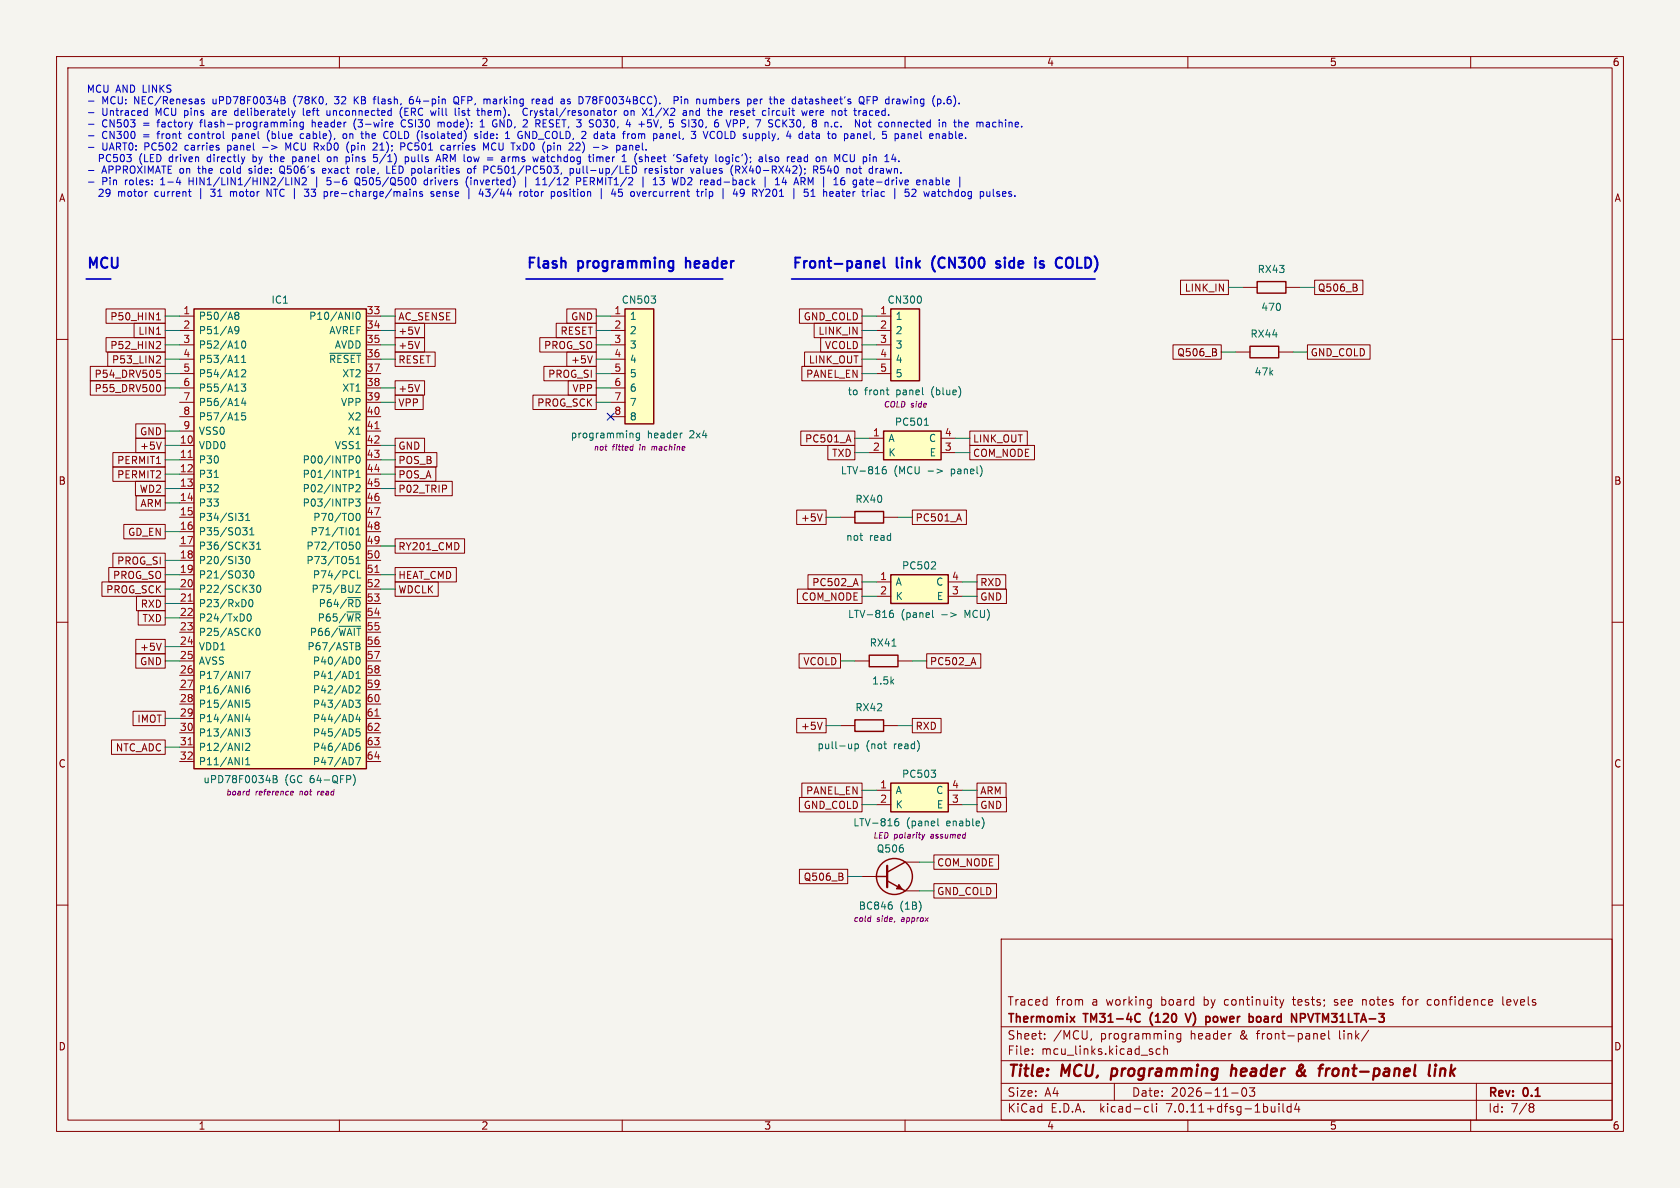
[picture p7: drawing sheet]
<svg xmlns="http://www.w3.org/2000/svg" width="297mm" height="210mm" viewBox="0 0 297 210" stroke-linecap="round" stroke-linejoin="round" font-family="sans-serif">
<path d="M0 0h297v210h-297z" fill="#f5f4ef" stroke="#f5f4ef" stroke-width=".18"/>
<g fill="none" stroke="#840000" stroke-width=".18">
<path d="M10 10h277v190h-277zM12 12h273v186h-273zM60 10v2M110 10v2M160 10v2M210 10v2M260 10v2M10 60h2M18.7 54.6h10.5v2.6h-10.5zM18.7 59.7h10.5v2.5h-10.5zM23.7 57.1h5.5v2.6h-5.5zM27.7 56.6h.7"/>
<path d="M27.7 59.1h.7M27.8 55.6l.2-.3v1.3M31.7 55.9h2.6M31.7 58.4h2.6M64.8 55.9h2.5M64.8 58.4h2.5M69.8 54.6h10.8v2.6h-10.8zM69.8 59.7h5.3v2.5h-5.3zM69.8 57.1h5.3v2.6h-5.3zM74.2 57.8l-.4 1.3M95.4 59.7h10v2.5h-10zM98.3 57.1h7.1v2.6h-7.1z"/>
<path d="M100.2 54.6h5.2v2.6h-5.2zM107.9 55.9h2.6M107.9 58.4h2.6M141.3 54.6h11.1v2.6h-11.1zM143.9 57.1h8.5v2.6h-8.5zM145.1 59.7h7.3v2.5h-7.3zM154.9 55.9h2.6M154.9 58.4h2.6M208.7 49.5h8.5v2.6h-8.5zM219.7 50.8h2.5M227.3 50.8h2.6M232.4 49.5h8.5v2.6h-8.5z"/>
<path d="M239.9 50.9v.4M285 60h2M16 64.8h13.2v2.5h-13.2zM16 67.3h13.2v2.6h-13.2zM19 62.2h10.2v2.6h-10.2zM24 77.5h5.2v2.5h-5.2zM24 74.9h5.2v2.6h-5.2zM27.7 65.4h.6M27.8 62.9l.5 .1 .1 .3-.8 .9h.8M27.8 60.4h.5l.1 .3-.8 .9h.8M27.8 65.9h.3l.3 .3-.1 .4-.5 .1M28 68a.68 .68 0 0 1 .4 .6 .68 .68 0 0 1-.4 .7"/>
<path d="M28.5 78.1l-.4 1.3M31.7 61h2.6M31.7 63.5h2.6M31.7 66h2.6M31.7 68.6h2.6M31.7 71.1h2.6M31.7 73.7h2.6M31.7 78.7h2.6M31.7 76.2h2.6M64.8 61h2.5M64.8 63.5h2.5M64.8 66h2.5"/>
<path d="M64.8 68.6h2.5M64.8 71.1h2.5M64.8 73.7h2.5M64.8 78.7h2.5M64.8 76.2h2.5M69.8 77.5h5.3v2.5h-5.3zM69.8 69.8h5v2.6h-5zM69.8 67.3h5.3v2.6h-5.3zM69.8 62.2h7.1v2.6h-7.1zM74.2 68l-.4 1.3M74.2 60.4l-.4 1.2M94.2 69.8h11.2v2.6h-11.2z"/>
<path d="M96.2 64.8h9.2v2.5h-9.2zM100.2 62.2h5.2v2.6h-5.2zM100.4 67.3h5v2.6h-5zM104.7 62.9l-.4 1.3M107.9 61h2.6M107.9 63.5h2.6M107.9 66h2.6M107.9 68.6h2.6M107.9 71.1h2.6M107.9 73.7h2.6M141.6 76.2h9.5v2.5h-9.5zM141.8 64.8h10.6v2.5h-10.6z"/>
<path d="M142.2 62.2h10.2v2.6h-10.2zM146.3 78.7h4.8v2.6h-4.8zM150 76.9l.4 1.2M153.7 77.5h2.5M154.9 61h2.6M154.9 63.5h2.6M154.9 66h2.6M166.4 77.5h2.5M171.4 76.2h10.2v2.5h-10.2zM171.4 78.7h11.5v2.6h-11.5zM207.4 61h8.5v2.5h-8.5zM215 62.4v.4"/>
<path d="M218.4 62.2h2.6M226.1 62.2h2.5M231.1 61h11.1v2.5h-11.1zM20 97.8h9.2v2.5h-9.2zM20 82.5h9.2v2.6h-9.2zM20 80h9.2v2.6h-9.2zM21.9 92.7h7.3v2.6h-7.3zM23.9 85.1h5.3v2.5h-5.3zM24.1 87.6h5.1v2.6h-5.1zM31.7 91.4h2.6M31.7 81.3h2.6M31.7 83.8h2.6"/>
<path d="M31.7 86.4h2.6M31.7 88.9h2.6M31.7 94h2.6M31.7 96.5h2.6M31.7 99.1h2.6M64.8 91.4h2.5M64.8 81.3h2.5M64.8 83.8h2.5M64.8 86.4h2.5M64.8 88.9h2.5M64.8 94h2.5M64.8 96.5h2.5"/>
<path d="M64.8 99.1h2.5M69.8 82.5h7.3v2.6h-7.3zM69.8 80h7.4v2.6h-7.4zM69.8 95.2h12.3v2.6h-12.3zM69.8 85.1h10.2v2.5h-10.2zM140.8 90.2h5.2v2.5h-5.2zM145.4 90.8l-.5 1.3M148.6 91.4h2.5M153.7 80h2.5M156.2 91.4h2.5M161.3 90.2h9.5v2.5h-9.5zM166.4 80h2.5"/>
<path d="M169.5 90.8l.5 1.3M10 110h2M18 102.9h11.2v2.5h-11.2zM19.2 100.3h10v2.6h-10zM24 115.6h5.2v2.5h-5.2zM24 113h5.2v2.6h-5.2zM24.1 105.4h5.1v2.6h-5.1zM24.4 107.9h4.8v2.6h-4.8zM28.5 113.7l-.4 1.3M31.7 116.8h2.6M31.7 101.6h2.6M31.7 104.1h2.6"/>
<path d="M31.7 106.7h2.6M31.7 109.2h2.6M31.7 111.8h2.6M31.7 114.3h2.6M31.7 119.4h2.6M64.8 116.8h2.5M64.8 101.6h2.5M64.8 104.1h2.5M64.8 106.7h2.5M64.8 109.2h2.5M64.8 111.8h2.5M64.8 114.3h2.5"/>
<path d="M64.8 119.4h2.5M69.8 102.9h7.7v2.5h-7.7zM69.8 100.3h10.9v2.6h-10.9zM141 104.1h11.4v2.6h-11.4zM141.3 115.6h7.3v2.5h-7.3zM142.8 101.6h9.6v2.5h-9.6zM151.1 116.8h2.6M151.3 102.3l.4 1.2M154.9 102.9h2.6M154.9 105.4h2.6M158.7 116.8h2.6M163.8 115.6h9.6v2.5h-9.6z"/>
<path d="M167.6 102.9h2.6M167.6 105.4h2.6M172.1 116.2l.4 1.3M172.7 101.6h5.1v2.5h-5.1zM172.7 104.1h5.2v2.6h-5.2zM285 110h2M19.7 130.8h9.5v2.6h-9.5zM23.5 125.7h5.7v2.6h-5.7zM31.7 121.9h2.6M31.7 124.5h2.6M31.7 127h2.6M31.7 129.5h2.6"/>
<path d="M31.7 132.1h2.6M31.7 134.6h2.6M64.8 121.9h2.5M64.8 124.5h2.5M64.8 127h2.5M64.8 129.5h2.5M64.8 132.1h2.5M64.8 134.6h2.5M140.8 127h5.2v2.5h-5.2zM141.8 138.4h10.6v2.6h-10.6zM145.4 127.7l-.5 1.2M148.6 128.3h2.5"/>
<path d="M154.9 139.7h2.6M156.2 128.3h2.5M161.3 127h5.1v2.5h-5.1zM167.6 139.7h2.6M172.7 138.4h5.2v2.6h-5.2zM10 160h2M141.3 141h11.1v2.5h-11.1zM141.3 153.7h8.6v2.5h-8.6zM149 155.1v.4M152.4 154.9h2.5M154.9 142.2h2.6M160 157.5h2.6"/>
<path d="M160 152.4h2.6M165.1 156.2h11.1v2.6h-11.1zM165.1 151.1h11.4v2.6h-11.4zM167.6 142.2h2.6M172.7 141h5.2v2.5h-5.2zM285 160h2M177 166h108v32h-108zM226.2 176.7l.4 1M226.6 177.7l-.1 .4M227 176.7l-.4 1M228.5 176.7h.5M235.9 177.6l.4 .1"/>
<path d="M236.1 176.7l-.2 .2 .2 .3M240.9 176.7v1M241.3 176.7l-.4 .1M247.9 176.7h.6M248.5 176.2l-.4 .2v1.3M252.3 177.4l.3 .3 .4-.1M253 176.8l-.4-.1-.3 .3M265.7 176.2v1.3l.2 .2M266.6 176.7l-.2 .2v.6l.2 .2M267.1 177.1l-.7 .1M60 198v2M110 198v2"/>
<path d="M160 198v2M177 194.5h108M177 191.5h108M177 187.5h108M177 181.5h108M182.5 186.3v.1M182.5 185.5v.1M184.7 183.6v.1M184.7 182.8v.1M193 183.6l-.2 .3M197 191.5v3M202.6 195.6l.4 .1"/>
<path d="M203 196.5l-.4 .1M203.7 195.1v1.3l.2 .2M204.5 195.1v.1M204.5 195.6v1M205.1 185.5l-.4-.1-.3 .3v.4l.1 .2h.6M205.7 185.5l.3-.1 .3 .1 .1 .9M205.7 184.9v1.5M208.7 182.7v1.2l-.2 .3-.4-.1M208.7 182.8l-.4-.1-.3 .3v.4l.2 .2h.5M210 198v2M217.7 193.2h1.2M219.7 192.4l.2-.1a.81 .81 0 0 1 .6 .6 .81 .81 0 0 1-.3 .8l-.2 .1a.81 .81 0 0 1-.3-1.4z"/>
<path d="M220.9 192.3h.9l-.5 .6 .4 .1v.7l-.2 .1h-.4l-.2-.1M226.1 195.1v.1M226.1 195.6v1M226.8 195.1v1.3l.2 .2M228.2 195.7l-.4-.1-.3 .3v.4l.2 .2h.5M228.2 195.1v1.5M229.2 195l-.3 1.1h.9M229.6 195.6v1M233.5 183.2l.7-.1v-.3l-.5-.1-.2 .2 .1 .7h.6M234.9 182.2v1.3l.2 .2M242 182.1l-1.3 2M260 198v2"/>
<path d="M261 191.5v6.5M270.6 195.1h.3l.3 .3-.3 .3M270.6 195.7h.3M270.9 195.7l.2 .2 .1 .4-.3 .3h-.3"/>
</g>
<g fill="none" stroke="#840000" stroke-width=".4">
<path d="M156.8 153v3.8M196.6 188.9l-.2 2M217.8 188.2l-.2 2M218.5 189a.57 .57 0 0 0-.8 .1M218.6 189.2l-.2 1M229.5 189.3l.9-.7-.1-.3-.2-.1a.41 .41 0 0 0-.4 .5l.6 1.1 .5 .4M230.7 189.2l-.2 .4a.92 .92 0 0 1-.9 .6M235.1 188.9l-.5 .2M235.8 189l-.2 .3-.1 .5 .4 .4M252.8 188.2l-.2 1.7 .2 .3M253.8 188.9l-.2 1.3M253.8 188.2v.2"/>
<path d="M253.8 188.2l-.1 .1 .1 .1M253.8 188.2l.1 .1-.1 .1M254.7 189.1a.49 .49 0 0 1 .8 .1l-.1 1M254.7 188.9l-.2 1.3"/>
</g>
<path d="M189.2 179.7l.8 1M190 179.7l-.8 1M200.9 179.3l.4-.1 .3 .1M209.6 179.2l.5 1.5 .5-1.5M213.6 179.7l.3 .3v.4l-.3 .3M220.8 179.2v1.5M222.8 179.8l-.4-.1-.3 .3v.4l.2 .2h.5M229.9 180l.7-.1 .2-.2-.1-.4-.2-.1h-.6v1.5M201.6 180.5l-.3 .2-.4-.1" fill="none" stroke="#840000" stroke-width=".3"/>
<g fill="none" stroke="#840000" stroke-width=".25">
<path d="M34.3 54.6h30.5v81.3h-30.5zM110.5 54.6h5.1v20.3h-5.1zM157.5 54.6h5.1v12.7h-5.1zM222.2 49.8h5.1v2h-5.1zM156.2 76.2h10.2v5.1h-10.2zM221 61.2h5.1v2h-5.1zM151.1 90.4h5.1v2.1h-5.1zM153.7 115.8h5v2.1h-5zM157.5 101.6h10.1v5.1h-10.1zM151.1 127.2h5.1v2.1h-5.1zM157.5 138.4h10.1v5.1h-10.1zM154.9 154.9h1.9"/>
<path d="M156.8 155.7l3.2 1.8M160 152.4l-3.2 1.8"/>
<circle cx="158.1" cy="154.9" r="3.2"/>
</g>
<g fill="#ffffc2" stroke="#ffffc2" stroke-width=".18">
<path d="M157.5 101.6h10.1v5.1h-10.1z"/>
<path d="M157.5 138.4h10.1v5.1h-10.1z"/>
<path d="M110.5 54.6h5.1v20.3h-5.1z"/>
<path d="M34.3 54.6h30.5v81.3h-30.5z"/>
<path d="M157.5 54.6h5.1v12.7h-5.1z"/>
<path d="M156.2 76.2h10.2v5.1h-10.2z"/>
</g>
<g fill="none" stroke="#006464" stroke-width=".18">
<path d="M41.7 55.7l-.2-.2 .2-.3h.3l.2 .2-.2 .3M41.7 55.7l-.2 .3 .1 .3 .1 .2 .4-.1 .1-.2v-.2l-.2-.3M41.7 55.7h.3M42.2 58.3l-.2 .2h-.4l-.1-.2 .1-.5 .4-.1 .2 .2a.84 .84 0 0 1-.3 1.1h-.3M63.1 55.3l.1-.1a.68 .68 0 0 1 .5 .6 .68 .68 0 0 1-.5 .7l-.1-.2-.2-.3zM115.1 52.3h.8l-.4 .5M115.8 52.9v.6M162.8 52.6v.7M41.5 64.1h.7M42.7 67.9h.7l-.4 .5 .4 .1v.5l-.2 .2-.5-.2M42.7 65.5l.5-.2 .2 .4-.7 .9h.7M42.7 64.1h.7"/>
<path d="M42.7 63.2l.4-.4v1.3M42.8 60.4l.2-.1a.68 .68 0 0 1 .5 .6 .68 .68 0 0 1-.5 .6l-.2-.1-.1-.3zM43 70.4l-.3 .9h.8M43.3 70.9v.8M43.4 73h-.6l-.1 .6 .2-.1h.4l.1 .2v.4l-.2 .1-.5-.1M58.3 62.5h5.5M111.7 76.6l.2 .1v.7M113.1 76.6v1l-.3 .2h-.3M113.1 76.6h-.4l-.2 .2 .1 .5h.5M120.5 76.6h.1M156.7 68.9h.4M156.9 69.7l.2 .1"/>
<path d="M163.4 75.2h.7M37.9 84.4h.7M42.2 90.7h.8l-.5 .5 .4 .2 .1 .4-.3 .2h-.4M42.2 98.4h.8l-.5 .5M42.8 98.9l.2 .2-.2 .5M42.9 93.3h.8l-.4 .5M43.4 92h.8M43.4 91.1l.4-.4v1.3M43.4 93.8l.3 .2v.3l-.3 .3M43.6 98.5l.1-.1a.68 .68 0 0 1 .5 .6 .68 .68 0 0 1-.5 .6l-.1-.1-.2-.3zM44.1 95.8h.8l-.4 .5 .3 .1 .1 .5-.3 .2h-.3M44.2 94.6h.7"/>
<path d="M44.2 93.7l.3-.4v1.3M45.4 97.1h.7M45.4 96.2l.3-.4v1.3M62.2 93.3a.79 .79 0 0 1 0 1.3M62.2 83.1l.3 .3-.1 .3-.2 .1M62.4 99v.5M62.9 88.2h.8l-.5 .5 .4 .1v.6l-.2 .1-.5-.1M62.9 84.4h.8M62.9 94.6h.8M62.9 99.6h.8M62.9 85.8l.5-.1 .3 .3-.8 .9h.8M62.9 83.5l.4-.4v1.3"/>
<path d="M62.9 93.7l.4-.4v1.3M62.9 98.7l.4-.3v1.2M63.1 90.9l.1-.2a.68 .68 0 0 1 .5 .7 .68 .68 0 0 1-.5 .6l-.1-.1-.2-.4zM63.1 96l.1-.2a.68 .68 0 0 1 .5 .7 .68 .68 0 0 1-.5 .6l-.1-.1-.2-.4zM63.1 80.7l.1-.1a.68 .68 0 0 1 .5 .6 .68 .68 0 0 1-.5 .7l-.1-.2-.2-.3zM156.6 82.5l-.4 .1a.86 .86 0 0 0 0 1.2l.4-.2 .1-.4-.2-.2h-.3l-.2 .2M164.1 83.3h.9M165.3 99.4l.1 .2-.1 .3-.7 .7h.8M165.6 82.9l1 .4-1 .3M43.4 118.7h.8l-.5 1.3M43.8 108.7l.2-.2a.68 .68 0 0 1 .4 .7 .68 .68 0 0 1-.4 .6l-.2-.1-.1-.4zM44.1 103.4h.8l-.4 .5"/>
<path d="M44.1 106.1l.2-.1a.68 .68 0 0 1 .4 .6 .68 .68 0 0 1-.4 .7l-.2-.2-.1-.3zM44.3 101l.2-.1a.68 .68 0 0 1 .4 .6 .68 .68 0 0 1-.4 .7l-.2-.1-.1-.4zM44.8 104.1v.5M45.4 111.2l.2-.1a.68 .68 0 0 1 .4 .6 .68 .68 0 0 1-.4 .6l-.2-.1-.1-.3zM45.6 103.5l.1-.1a.68 .68 0 0 1 .4 .7 .68 .68 0 0 1-.4 .6 .84 .84 0 0 1-.1-1.2zM59.9 110.7h3.9M62.9 103.4h.8l-.8 1.3h.8M62.9 114.2h.5M62.9 113.6l.6 .1 .1 .3-.2 .2M62.9 119.1l.4-.4v1.3M62.9 120h.8M63.1 116.3l.1-.2a.68 .68 0 0 1 .5 .7 .68 .68 0 0 1-.5 .6l-.1-.1-.2-.4z"/>
<path d="M63.2 100.9v1.3h.6M63.4 114.2l.3 .3-.1 .3-.7 .1M157.7 114.2h.7M157.8 107.9l-.3 .1a.86 .86 0 0 0 0 1.2l.4-.2 .1-.4-.3-.2h-.2l-.3 .2M164.9 107.9v1.1l.1 .2M166.5 108.7h1M168.1 108.3l.9 .4-.9 .3M43.4 128.8h.8l-.5 .5 .4 .2v.5l-.2 .1-.5-.1M43.4 134.3l.4-.4v1.3M43.4 131.5l.5-.1 .3 .4-.8 .9h.8M43.4 135.2h.8M43.7 126.2l-.3 1h.8"/>
<path d="M44 121.2l-.3 .1a.86 .86 0 0 0 0 1.2l.4-.1 .1-.4-.3-.3-.3 .1-.2 .2M44 126.7v.9M44.1 123.8h-.6l-.1 .6 .2-.1h.4l.2 .2-.1 .4-.2 .1-.5-.1M48.3 137.1h.4l.3 .2-.3 .4 .3 .1v.3l-.2 .3h-.5zM48.3 137.7h.4M62.4 136.9a1.46 1.46 0 0 1 0 2M62.9 123.8h.8l-.5 .5 .4 .1v.5l-.2 .1-.5-.1M62.9 133.9h.8l-.5 1.3M62.9 121.4l.5-.2 .3 .4-.8 .9h.8M63.2 126.2l-.3 1h.8M63.5 131.4l-.3 .1a.86 .86 0 0 0 0 1.2l.4-.2 .1-.4-.3-.2h-.3l-.2 .2M63.5 126.7v.9"/>
<path d="M63.6 128.8h-.6l-.1 .7 .2-.2 .4 .1 .2 .2-.1 .4-.2 .1-.5-.1M150.6 131.5v.8M150.6 132.2l-.4 .1M151.2 131.6l.3-.1 .3 .2-.2 .6h-.4M151.2 131.5v1.3M156.2 131.5h.5M156.6 132.3h.1M164.6 136.1h.8l-.4 .5M165.3 136.7l.1 .2-.1 .4M157.6 160l.2 .2-.2 .5M158.8 144.7l-.4 .1a.86 .86 0 0 0 0 1.2l.4-.1 .1-.5-.2-.2h-.3l-.2 .2M165.8 144.7v1.1l.2 .2"/>
<path d="M173.8 144.8l.2 .6-.2 .8"/>
</g>
<path d="M111.8 78.9l.1 .1M111.9 78.6l-.1 1M115.3 78.9l-.1 .7M44 139.9h.1M44.1 139.5l-.1 1M51.4 139.9h.3l.2 .2-.5 .1M56.2 139.9l-.1 .6M51.8 140.5h-.3M163 147.5l.2 .7M163.2 148.2l-.2 .2M163.5 147.5l-.3 .7M154 161.9l-.2 1" fill="none" stroke="#840084" stroke-width=".18"/>
<path d="M158.9 156.3l.6 .9-1-.1z" fill="#840000" stroke="#840000" stroke-width=".18"/>
<path d="M66.3 75.8h.7M33.3 80.9h.7M33.3 106.3h.7M66.3 101.2h.7M33.3 131.7h.7M66.3 126.6h.7" fill="none" stroke="#a90000" stroke-width=".18"/>
<g fill="none" stroke="#0000c2" stroke-width=".36">
<path d="M15.9 47.3v-1.8l.6 1.3 .6-1.3v1.8M19 45.7a.62 .62 0 0 0-1 .1M19.8 45.5v1.5M20.8 45.5v1.5M94.5 45.5h-.8v1.8M95.2 45.5v1.6M99.2 45.5v1.8M115.8 45.5v.2M121.3 45.5v1.8M121.3 46.2v.1M126.8 45.5v1.8M141.5 45.5h-.9v1.8"/>
<path d="M146.5 45.5v1.6M154.6 46.7l.8-.1v-.4l-.6-.1-.2 .3 .1 .9h.7M156.2 45.5v1.6l.3 .2M158.5 45.5v1.6M159.5 45.5v.2M162 45.5v1.8M165.3 45.3l-.3 .5M167 45.7a.62 .62 0 0 0-.9 .1M168.8 45.5v1.8l-1-1.8v1.8M169.5 45.5h1.1l-.6 .7M171.5 45.7a.42 .42 0 0 1 .7 0M173.2 45.7a.42 .42 0 0 1 .7 0"/>
<path d="M176.8 46.2l-.4-.1-.3 .3 .1 .3 .6 .1v.5h-.7M177.6 45.5v.2M179.3 45.5v1.8M183 45.5v.2M184.5 46.2l-.4-.1-.3 .4 .1 .2 .6 .1 .1 .2M184.6 47.1l-.3 .2h-.5M187.8 45.7a.62 .62 0 0 0-1 .1M189.6 45.8a.6 .6 0 0 0-.7-.3 .6 .6 0 0 0-.5 .6v.6a.6 .6 0 0 0 .8 .6M190.4 45.5v1.8M192.7 45.8l-.4-.3h-.4v1.8M193.5 45.3l.3 .5"/>
</g>
<g fill="none" stroke="#0000c2" stroke-width=".18">
<path d="M15.6 17.9h1M15.6 19.9h1M25.6 19.6h.4M26 19.1v1.3M36.1 17.6l-.3-.1-.2 .2 .1 .2 .4 .1v.3h-.5M41.6 19.6l-.1 .2 .1 .5M49.7 17.1l.6 .1 .1 .3-.3 .2M49.7 17.7h.4M50.1 17.7l.3 .2v.3l-.7 .2M51.6 19.6l.3 .8M52.2 19.6l-.3 .8M53.6 19.1v1.1l.2 .2"/>
<path d="M57.8 19.6l.1 .7 .3 .1 .1-.1M59.1 17.1h.8M59.1 18.2l.2 .2M62.6 17.1v1.3M62.8 17.6l.6 .8M63.4 17.1l-.8 .7M66 17.5h.4M66.3 17.1h.1M70.8 19.5v.8l.3 .6M73 17.1h-.4a.86 .86 0 0 0 0 1.3l.4-.2 .1-.4-.2-.2h-.4l-.1 .2M77.1 19.6l-.3 .8-.2-.6M80.4 17.1h.1a.43 .43 0 0 1 .6 .4v.4a.42 .42 0 0 1-.4 .5 .42 .42 0 0 1-.5-.5v-.4z"/>
<path d="M80.5 18.1l.6 .4M81.1 19.1v.2M81.1 19.6v.8M85.2 19.1v1.3M85.3 19.6l-.1 .1M85.7 19.6v.1M86.3 17.5l.3 .2v.7M92.4 19.7a.51 .51 0 0 0 .2 .6 .51 .51 0 0 0 .6 0M93.8 19.6v.8M93.8 19.7v.1M94.1 17.5v.9M94.1 19.6h-.2"/>
<path d="M94.4 17.5l-.3 .3M94.8 17.9l.6-.1-.1-.2-.3-.1-.2 .2 .1 .6h.4M100.3 18.3h.5M100.8 17.6l-.3-.1-.2 .2 .1 .2 .4 .1M103 17.3l-.6-.2v1.3M103.5 17.1h.9l-.6 1.3M110.4 19.7l-.1 .5 .3 .2 .3-.1 .1-.1v-.5M111.6 19.6v.8M112.1 19.7v.7M113.6 19.1l.8 1.3M114.4 19.1l-.8 1.3M115.2 19.1v1.3"/>
<path d="M119.2 17.8l.6-.1 .1-.2-.1-.3-.6-.1v1.3M120.4 17.1v.1M120.4 17.5v.9M121.1 17.5v.9M121.4 17.5l-.3 .1M122 19.7l.1-.1h.3l.1 .8M122 19.6v.8M123.1 19.7v.6M125.5 17.5v.9M125.5 17.6h.1M127.1 19.6h.4l.1 .3-.6 .1M131.2 20h.3v.2l-.2 .2h-.2"/>
<path d="M131.2 19.6h.3M133.4 17.5l.4 .1 .1 .2-.6 .1M133.8 18.3l-.4 .1M134.4 17.5v.9M134.8 17.5l-.4 .3M136.2 17.1v1.1M136.9 17.1v1.3M137.3 19.7v.6l.2 .1 .4-.1M138.2 17.5l.3 .1 .1 .2-.6 .1M138.5 18.3l-.3 .1M142.2 17.5h.5M142.4 18.2l.3 .2"/>
<path d="M143.3 19.6h.4v.3l-.6 .1M144.3 19.6v.8M144.6 19.6l-.3 .2M149.4 19.1v1.1M153.3 17.7h.4M153.9 17.1h-.6v1.3M154 19.6h.3M155.1 17.3l-.2-.2h-.5v1.3M155.1 17.5l-.2 .3h-.5M168 17.1h-.3a.86 .86 0 0 0 0 1.3l.4-.2 .1-.4-.3-.2h-.2l-.3 .2M15.6 22h1M15.6 24h1"/>
<path d="M15.6 26.1h1M15.6 30.1h1M15.6 32.2h1M25.6 20.3h.4M31.2 32.2h.8M31.8 31.8v.9M35.5 33.3v1.8M36.7 27.8l-.1 .2 .1 .5M37.2 34.6l.6 .1M38 33.4l-.4 .5h.2M39.5 24.4l.2 .1M40.7 33.9v.8"/>
<path d="M40.7 34l.4-.1 .2 .1M41.1 23.6v1.3M41.1 24.4l.1 .1M44 30.6h.1M44.2 29.8l-.2 .2 .2 .2M44.7 27.3v1.3M44.7 28.5l.4 .1M46.4 26.1h1M47.3 23.6v.8l.3 .6M47.6 27.7h.5M47.9 33.4v1.3l-.7-1.3v1.3M48 28.6h.1"/>
<path d="M49.5 29.5a.85 .85 0 0 0 .3 1.1h.2M49.7 30.3h.1M51 26.2l-.5-.9v1.2M51.3 21.6v.8M51.6 31.4v1.3M51.7 27.8l.4-.1 .3 .3-.2 .5h-.5M51.9 20.4l-.2 .3M51.9 21.6v.8M51.9 21.7l.2-.1 .3 .1 .1 .7M52.9 31.4v1.3l-.7-1.3v1.3M53.6 21.6v1l-.2 .3-.3-.1M53.6 21.7l-.3-.1-.3 .2 .1 .6h.5"/>
<path d="M53.7 23.7l-.4-.1-.2 .3 .1 .5h.5M53.8 33.4h.8l-.4 .5 .3 .1 .1 .5-.3 .2h-.3M54.2 31.6l-.1 .3-.7 .8h.8M55.2 21.2v1.2M55.4 21.6l-.2 .1M56 31.3v1.8M57 30l.1 .6h.5M57.6 30.1l-.6 .1M57.8 32.5l.5 .2M57.9 31.4l-.1 .6 .5-.1M57.9 27.9l.2-.2 .4 .2v.4l-.1 .2-.3 .1-.2-.1zM58.5 33.9v.8"/>
<path d="M58.7 33.9l-.2 .2M60.7 23.8l.2-.2 .3 .2 .1 .4-.1 .2-.3 .1-.2-.1zM61.5 26.8l.2 .2M62.7 21.4a1.48 1.48 0 0 0 .2 1.5M63 32.4l.4 .2M63.1 29.8v.8M63.2 29.9l-.1 .1M63.3 31.4a.43 .43 0 0 0-.5 .4v.4a.43 .43 0 0 0 .5 .5M63.9 29.9v.6M64 23.2v1.1M64.7 23.2v1.3M66.1 27.3h.6"/>
<path d="M66.5 27.8l.2 .2v.3l-.2 .3M66.7 25.5l-.1 .3-.7 .7h.8M68.2 27.3l-1.1 1.6M68.4 29.4v1.2h.6M68.6 24.4l-.2 .1M69.3 21.6l.2 .3-.6 .1M69.4 22.4h-.1M71.5 21.2a.64 .64 0 0 0-.6 .6 .64 .64 0 0 0 .6 .6M71.5 25.9h-.6M71.6 27.8l.4-.1 .2 .3-.1 .5h-.5M71.6 27.7v1.3M72.8 27.7l.1 .8h.4"/>
<path d="M73.5 33.9l.1 .1v.7M74.7 33.9h-.3l-.2 .1v.2l.5 .2v.3h-.5M75 31.9v.6l.2 .2 .4-.1M75.6 31.4v1.3M76.7 33.9h-.3l-.2 .1v.2l.5 .2v.3h-.5M77.4 21.7l.4-.1 .2 .2M77.5 27.3l.4 1.3M77.8 33.9h-.4l-.2 .1 .1 .7h.5M77.8 34.2l-.6 .1M78 21.8v.6M78.1 26.5h.4M78.2 21.6l-.2 .2"/>
<path d="M78.7 28l.4 .6M79 27.4l-.6-.1v1.3M79 27.9l-.6 .1M79.5 26.1h-.3l-.2 .1 .1 .3h.4M80.5 20.3l.2 .1M82.7 29.9l.2-.1 .4 .1v.5l-.1 .2h-.3l-.2-.1zM82.8 31.2a1.46 1.46 0 0 0 0 2M82.9 33.3v1.8M83.3 31.4v.1M83.3 31.8v.9M83.7 29.8h.5M83.9 29.5v1.1"/>
<path d="M83.9 23.8l.1 .2 .5 .2-.2 .3-.4-.1M84.9 22.4h.7M84.9 21.5l.4-.3v1.2M85 23.2v.1M85 23.6v.9M85.5 25.3l.4 .9 .4-.9v1.2M86.6 34v.2M86.6 34.5l-.2 .2-.5-.1M86.9 29.5l-.1 .4v.4l.4 .3M87 25.4l-.1 .6 .2 .5M87.6 21.9h.3v.4l-.3 .1M90.6 27.7v.9"/>
<path d="M91 27.7l-.4 .2M92.1 33.9h.2M92.7 34l.2-.1 .3 .1 .1 .5-.1 .2h-.3l-.2-.1zM92.9 23.2l.7 1.3M92.9 31.3v1.8M93.7 33.9h.4M93.8 33.4v1.1l.3 .2M94.7 32.7h.8M96 32.7h.7M96 27.7l.2 .2v.7M96 21.2v1.2h.6M96.2 28.5l-.4 .1"/>
<path d="M96.2 28l-.4 .1M96.6 27.7h.5M98.8 33.9h.3l.1 .2v.5l-.4 .1M99.7 34.7h.1M99.9 33.9l-.2 .1 .2 .3M100.8 29.8v1.2M101.3 29.9v.6l-.1 .1h-.4M101.9 29.8l.1 .8h.3l.2-.1M102.5 29.8v.8M102.5 25.6l-.7 .9h.7M102.5 31.5l-.6-.1v1.3M102.5 32l-.6 .1"/>
<path d="M103.2 31.4v1.3h.6M105.5 27.7v.9M106.1 27.9v.7M106.2 22.3l-.5 .1M106.2 27.7l.4 .2v.7M106.5 25.7l.9 .4-.9 .3M108.4 33.4l-.3 .9h.8M109.9 34l.1 .2-.1 .5M110.2 25.7h.5v.8M110.7 26l-.4 .1-.2 .1 .2 .3h.4M111.3 25.7v.8M111.7 25.7l-.4 .1"/>
<path d="M112.1 23.6l.2 .3v.3l-.1 .2-.3 .1M112.3 27.7v.8l.3 .6M113 28.5l.1 .1M113 27.9l.1 .2M113.7 31.3v1.8M113.8 33.9h.4v.3l-.6 .1M114 29.8v.8M114.2 34.7h-.4M114.4 29.8l-.4 .2M114.8 30.2l.6-.1-.1-.3h-.4l-.1 .2v.6h.5M114.8 20.4h.7M114.9 21.7l.3 .2v.3l-.3 .2"/>
<path d="M115.2 27.9v.6l.4 .1M115.8 28l-.6 .2M115.9 30.6h.3M115.9 30l.1 .2M117.4 31.4l-.4 .5 .4 .1v.5l-.2 .2-.6-.2M117.8 23.6v.9M117.9 23.7l-.1 .1M120.5 22.4h.5M120.5 21.4l.1 .3 .4 .1M121 32.5l-.6 .2M121.3 27.7l.2 .2v.7M121.5 28.5l-.1 .1"/>
<path d="M121.5 28l-.1 .1M121.9 27.7h.5M122.3 21.2h.7l-.4 .5M122.4 27.3l-.3 .2v1.1M122.9 21.7l.1 .2-.1 .5M123.7 30.1h-.4l-.2 .2 .2 .3h.4M123.7 30v.6M124.3 23.2l.4 1.3 .5-1.3M124.8 33.9v.8M125.4 33.9h.4l.2 .2-.1 .6h-.5M125.4 33.9v1.2M127.1 20.3h.5"/>
<path d="M127.6 24.3l-.5 .2M127.8 33.3v1.8M128.4 21.2l.4 1.2 .4-1.2M129.5 27.3v.1M129.5 27.7v.9M129.9 33.4l-.3 .9h.8M130.1 29.4h.4M130.1 27.9v.6M130.2 33.9v.8M130.4 30l.4 .6M130.7 30h-.6M130.8 33.7l.2 .5"/>
<path d="M130.9 21.2h.5l.2 .2M131.2 29.4l.9 1.2M131.6 21.6l-.2 .2h-.5M132.1 29.4l-.9 1.2M133.1 33.4v1.3M133.1 34.1h.5M135.3 31.3v1.8M136 28.1l.5 .2v.2l-.4 .1M136 27.8h.5M136.9 33.4a.79 .79 0 0 0 0 1.3M137.1 27.9l.2-.2 .3 .2 .1 .4-.1 .2-.3 .1-.2-.1zM137.1 32.7h.7"/>
<path d="M137.4 31.4v1.3M138.3 32.2h.8M141.4 24.4h.5M141.9 23.2v1.3M142.3 28.5h.5M142.3 27.8h.5M142.8 27.3v1.3M142.9 24h-.3l-.2 .2 .1 .2 .4 .1M142.9 31.4l.4 .9 .4-.9M143.4 34.7h.7M143.5 33.7l-.1 .1M143.7 20.3l-.4 .1"/>
<path d="M143.7 33.4v1.3M143.9 29.4v1.2M144.2 30l.4 .6M144.6 29.6l-.1 .4h-.6M144.8 23.7l.1 .8M144.9 23.9l-.4 .1M144.9 24.4l-.4 .1M145.1 29.4v.6l.1-.2 .5 .1 .1 .5-.3 .2-.4-.1M145.6 33.4v1.3M146.1 34v.7M146.6 29.3l-.3 .9h.8M147 22.3v.1"/>
<path d="M147.6 27.3l.4 .9 .4-.9v1.3M149.1 34.7h.2M149.4 23.6h.3l.2 .3-.1 .5-.4 .1M149.7 34v.7h.4M149.8 27.4l-.4-.1-.3 .2M149.8 33.9h.3M150.3 34.2l-.6 .1M150.3 27.3v1M150.9 33l.1 .1M150.9 31.9l-.1 .2 .1 .5M151 27.3v1M151.8 29.8h.5"/>
<path d="M152 21.2v1.2l-.8-1.2v1.2M152 29.4v1l.3 .2M152.9 23.6l.3 .1 .1 .2-.6 .2M153.2 24.4l-.3 .1M153.5 21.6h.5M153.7 21.2v1.1l.3 .1M153.8 32.5l.2 .2 .4-.1M153.8 32l.2-.2h.3l.1 .2M154.3 20.3l-.3 .1M154.4 32.1l-.6 .1M155.8 21.6l-.3 .1-.2 .1 .1 .5 .4 .1M156.2 30.1h-.4"/>
<path d="M156.2 30.6h-.4M156.2 30v.6M156.4 34.7h-.4M159.4 23.7h.5v.8M159.9 23.9l-.4 .1-.2 .2 .2 .3 .4-.1M159.9 21.7v.7M160.5 21.9l-.6 .1M161.9 34l-.8 .7h.8M162.8 23.2v1.2M163.3 31.9h.4v.8M164.3 33.9l-.3 .8M164.4 31.9h.4l.1 .8"/>
<path d="M164.9 32.1l-.4 .1-.2 .2 .2 .3 .4-.1M165.1 33.9h-.3M165.2 34.2h-.3l-.2 .2 .1 .3h.4M165.5 32.6l.4 .1M165.5 31.4v1.3M165.9 31.8l-.4 .1M167.9 23.6h.3l.2 .3-.1 .5-.4 .1M167.9 33.9l.4 .1v.7M168.9 23.2v1.1l.2 .2M169.5 21.7l.2-.1 .3 .1v.7M169.5 21.2v1.2M171 21.6h-.2l-.2 .2v.6h.4"/>
<path d="M171.2 21.9l-.6 .1M173.2 21.7v.1M173.2 21.8v.6M173.7 21.7l-.3-.1-.2 .2M177.2 34.3l.6-.1v-.3h-.4l-.2 .1 .1 .7h.5M177.8 21.2v.1M177.8 21.6v.8M178.3 34.7h.4M178.7 33.9l-.4 .1 .1 .2 .3 .1"/>
</g>
<path d="M15.2 49.3h4.4M93 49.3h34.8M139.9 49.3h53.7" fill="none" stroke="#0000c2" stroke-width=".3"/>
<g fill="none" stroke="#009600" stroke-width=".18">
<path d="M29.2 58.4h2.5M29.2 55.9h2.5M67.3 58.4h2.5M67.3 55.9h2.5M105.4 58.4h2.5M105.4 55.9h2.5M152.4 58.4h2.5M152.4 55.9h2.5M217.2 50.8h2.5M229.9 50.8h2.5M29.2 66h2.5M29.2 68.6h2.5"/>
<path d="M29.2 76.2h2.5M29.2 78.7h2.5M29.2 63.5h2.5M29.2 61h2.5M67.3 71.1h2.5M67.3 68.6h2.5M67.3 78.7h2.5M67.3 63.5h2.5M67.3 61h2.5M105.4 66h2.5M105.4 71.1h2.5M105.4 68.6h2.5"/>
<path d="M105.4 63.5h2.5M105.4 61h2.5M151.1 77.5h2.6M152.4 66h2.5M152.4 63.5h2.5M152.4 61h2.5M168.9 77.5h2.5M215.9 62.2h2.5M228.6 62.2h2.5M29.2 83.8h2.5M29.2 86.4h2.5M29.2 88.9h2.5"/>
<path d="M29.2 94h2.5M29.2 81.3h2.5M29.2 99.1h2.5M67.3 83.8h2.5M67.3 86.4h2.5M67.3 81.3h2.5M67.3 96.5h2.5M146 91.4h2.6M151.1 80h2.6M158.7 91.4h2.6M168.9 80h2.5M29.2 114.3h2.5"/>
<path d="M29.2 109.2h2.5M29.2 116.8h2.5M29.2 104.1h2.5M29.2 101.6h2.5M29.2 106.7h2.5M67.3 104.1h2.5M67.3 101.6h2.5M148.6 116.8h2.5M152.4 102.9h2.5M152.4 105.4h2.5M161.3 116.8h2.5M170.2 102.9h2.5"/>
<path d="M170.2 105.4h2.5M29.2 127h2.5M29.2 132.1h2.5M146 128.3h2.6M152.4 139.7h2.5M158.7 128.3h2.6M170.2 139.7h2.5M149.9 154.9h2.5M152.4 142.2h2.5M162.6 157.5h2.5M162.6 152.4h2.5M170.2 142.2h2.5"/>
</g>
<path d="M107.3 73.1l1.3 1.2M108.6 73.1l-1.3 1.2" fill="none" stroke="#000084" stroke-width=".18"/>
<g font-size="2.8" fill="#840000">
<text x="178" y="190.9">Title:</text>
<text x="187.7" y="190.9">MCU,</text>
<text x="197.3" y="190.9">programming</text>
<text x="219.3" y="190.9">header</text>
<text x="231.7" y="190.9">&amp;</text>
<text x="236.5" y="190.9">front-panel</text>
<text x="256.6" y="190.9">link</text>
</g>
<g font-size="2.5" fill="#0000c2">
<text x="15.2" y="48.3">MCU</text>
<text x="93" y="48.3">Flash</text>
<text x="102.3" y="48.3">programming</text>
<text x="122" y="48.3">header</text>
<text x="139.9" y="48.3">Front-panel</text>
<text x="158.6" y="48.3">link</text>
<text x="165.6" y="48.3">(CN300</text>
<text x="177.7" y="48.3">side</text>
<text x="185.3" y="48.3">is</text>
<text x="189.7" y="48.3">COLD)</text>
</g>
<g font-size="2.1" fill="#840000">
<text x="178" y="178">Traced</text>
<text x="186.7" y="178">from</text>
<text x="193.1" y="178">a</text>
<text x="195.8" y="178">working</text>
<text x="205.6" y="178">board</text>
<text x="213.2" y="178">by</text>
<text x="217" y="178">continuity</text>
<text x="229.3" y="178">tests;</text>
<text x="236.8" y="178">see</text>
<text x="241.8" y="178">notes</text>
<text x="249.2" y="178">for</text>
<text x="253.7" y="178">confidence</text>
<text x="267.1" y="178">levels</text>
<text x="178" y="184">Sheet:</text>
<text x="178" y="181.2">Thermomix</text>
<text x="186.2" y="184">/MCU,</text>
<text x="191.7" y="181.2">TM31-4C</text>
<text x="194.6" y="184">programming</text>
<text x="204" y="181.2">(120</text>
<text x="210.6" y="184">header</text>
<text x="211" y="181.2">V)</text>
<text x="215" y="181.2">power</text>
<text x="219.5" y="184">&amp;</text>
<text x="222.6" y="184">front-panel</text>
<text x="223.3" y="181.2">board</text>
<text x="231.4" y="181.2">NPVTM31LTA-3</text>
<text x="237.3" y="184">link/</text>
<text x="178" y="186.7">File:</text>
<text x="184.1" y="186.7">mcu_links.kicad_sch</text>
<text x="178" y="196.9">KiCad</text>
<text x="178" y="194.1">Size:</text>
<text x="184.7" y="194.1">A4</text>
<text x="185.7" y="196.9">E.D.A.</text>
<text x="194.6" y="196.9">kicad-cli</text>
<text x="200" y="194.1">Date:</text>
<text x="206.5" y="196.9">7.0.11+dfsg-1build4</text>
<text x="207" y="194.1">2026-11-03</text>
<text x="263" y="194.3">Rev:</text>
<text x="263" y="196.9">Id:</text>
<text x="267.1" y="196.9">7/8</text>
<text x="269.4" y="194.3">0.1</text>
</g>
<g font-size="1.8" fill="#840000">
<text x="35" y="11.9">1</text>
<text x="85" y="11.9">2</text>
<text x="135" y="11.9">3</text>
<text x="185" y="11.9">4</text>
<text x="235" y="11.9">5</text>
<text x="285" y="11.9">6</text>
<text x="10.3" y="35.9">A</text>
<text x="285.3" y="35.9">A</text>
<text x="209.4" y="51.8">LINK_IN</text>
<text x="232.9" y="51.8">Q506_B</text>
<text x="19.4" y="56.8">P50_HIN1</text>
<text x="24.4" y="59.4">LIN1</text>
<text x="70.3" y="56.8">AC_SENSE</text>
<text x="70.3" y="59.4">+5V</text>
<text x="99" y="59.4">RESET</text>
<text x="100.9" y="56.8">GND</text>
<text x="142" y="56.8">GND_COLD</text>
<text x="144.6" y="59.4">LINK_IN</text>
<text x="19.4" y="61.9">P52_HIN2</text>
<text x="19.7" y="64.5">P53_LIN2</text>
<text x="70.3" y="64.5">RESET</text>
<text x="70.3" y="61.9">+5V</text>
<text x="96.1" y="61.9">PROG_SO</text>
<text x="100.9" y="64.5">+5V</text>
<text x="142.9" y="64.5">LINK_OUT</text>
<text x="145.7" y="61.9">VCOLD</text>
<text x="208" y="63.2">Q506_B</text>
<text x="231.6" y="63.2">GND_COLD</text>
<text x="16.6" y="67">P54_DRV505</text>
<text x="16.6" y="69.5">P55_DRV500</text>
<text x="70.3" y="69.5">+5V</text>
<text x="96.8" y="67">PROG_SI</text>
<text x="101.1" y="69.5">VPP</text>
<text x="142.4" y="67">PANEL_EN</text>
<text x="24.7" y="77.2">GND</text>
<text x="70.3" y="72.1">VPP</text>
<text x="94.9" y="72.1">PROG_SCK</text>
<text x="20.6" y="82.2">PERMIT1</text>
<text x="24.7" y="79.7">+5V</text>
<text x="70.3" y="82.2">POS_B</text>
<text x="70.3" y="79.7">GND</text>
<text x="142.2" y="78.4">PC501_A</text>
<text x="147" y="81">TXD</text>
<text x="171.9" y="78.4">LINK_OUT</text>
<text x="171.9" y="81">COM_NODE</text>
<text x="10.3" y="85.9">B</text>
<text x="20.6" y="84.8">PERMIT2</text>
<text x="24.6" y="87.3">WD2</text>
<text x="24.7" y="89.9">ARM</text>
<text x="70.3" y="84.8">POS_A</text>
<text x="70.3" y="87.3">P02_TRIP</text>
<text x="285.3" y="85.9">B</text>
<text x="22.5" y="94.9">GD_EN</text>
<text x="141.5" y="92.4">+5V</text>
<text x="161.8" y="92.4">PC501_A</text>
<text x="20.6" y="100">PROG_SI</text>
<text x="70.3" y="97.5">RY201_CMD</text>
<text x="18.7" y="105.1">PROG_SCK</text>
<text x="19.9" y="102.6">PROG_SO</text>
<text x="24.8" y="107.6">RXD</text>
<text x="70.3" y="105.1">WDCLK</text>
<text x="70.3" y="102.6">HEAT_CMD</text>
<text x="141.6" y="106.4">COM_NODE</text>
<text x="143.5" y="103.8">PC502_A</text>
<text x="173.2" y="103.8">RXD</text>
<text x="173.2" y="106.4">GND</text>
<text x="25.1" y="110.2">TXD</text>
<text x="24.7" y="117.8">GND</text>
<text x="24.7" y="115.3">+5V</text>
<text x="141.9" y="117.8">VCOLD</text>
<text x="164.3" y="117.8">PC502_A</text>
<text x="24.2" y="128">IMOT</text>
<text x="141.5" y="129.2">+5V</text>
<text x="161.8" y="129.2">RXD</text>
<text x="10.3" y="135.9">C</text>
<text x="20.4" y="133">NTC_ADC</text>
<text x="285.3" y="135.9">C</text>
<text x="142" y="143.2">GND_COLD</text>
<text x="142.4" y="140.7">PANEL_EN</text>
<text x="173.2" y="143.2">GND</text>
<text x="173.2" y="140.7">ARM</text>
<text x="142" y="155.9">Q506_B</text>
<text x="165.6" y="153.4">COM_NODE</text>
<text x="165.6" y="158.4">GND_COLD</text>
<text x="10.3" y="185.9">D</text>
<text x="285.3" y="185.9">D</text>
<text x="35" y="199.9">1</text>
<text x="85" y="199.9">2</text>
<text x="135" y="199.9">3</text>
<text x="185" y="199.9">4</text>
<text x="235" y="199.9">5</text>
<text x="285" y="199.9">6</text>
</g>
<g font-size="1.8" fill="#0000c2">
<text x="15.2" y="16.7">MCU AND LINKS</text>
<text x="18" y="18.8">MCU:</text>
<text x="18" y="20.8">Untraced</text>
<text x="18" y="22.9">CN503</text>
<text x="23.8" y="18.8">NEC/Renesas</text>
<text x="25.4" y="22.9">=</text>
<text x="27.6" y="20.8">MCU pins</text>
<text x="28.1" y="22.9">factory</text>
<text x="35.9" y="22.9">flash-programming</text>
<text x="37.9" y="18.8">uPD78F0034B</text>
<text x="37.9" y="20.8">are</text>
<text x="42.1" y="20.8">deliberately</text>
<text x="52.3" y="18.8">(78K0,</text>
<text x="54.4" y="20.8">left</text>
<text x="55.8" y="22.9">header</text>
<text x="58.8" y="20.8">unconnected</text>
<text x="59.9" y="18.8">32</text>
<text x="63.4" y="22.9">(3-wire</text>
<text x="63.4" y="18.8">KB</text>
<text x="67.2" y="18.8">flash,</text>
<text x="72" y="20.8">(ERC</text>
<text x="72" y="22.9">CSI30</text>
<text x="73.7" y="18.8">64-pin</text>
<text x="77.7" y="20.8">will</text>
<text x="78.7" y="22.9">mode):</text>
<text x="81.7" y="18.8">QFP,</text>
<text x="82.1" y="20.8">list</text>
<text x="86.3" y="20.8">them).</text>
<text x="86.4" y="22.9">1</text>
<text x="87.2" y="18.8">marking</text>
<text x="88.8" y="22.9">GND, 2</text>
<text x="94.7" y="20.8">Crystal/resonator</text>
<text x="95.9" y="18.8">read</text>
<text x="96.8" y="22.9">RESET, 3</text>
<text x="101.3" y="18.8">as</text>
<text x="104.6" y="18.8">D78F0034BCC).</text>
<text x="106.7" y="22.9">SO30,</text>
<text x="112.8" y="20.8">on</text>
<text x="113.4" y="22.9">4</text>
<text x="115.8" y="22.9">+5V,</text>
<text x="116.3" y="20.8">X1/X2</text>
<text x="121.4" y="22.9">5</text>
<text x="121.8" y="18.8">Pin</text>
<text x="123.7" y="20.8">and</text>
<text x="123.8" y="22.9">SI30,</text>
<text x="126" y="18.8">numbers</text>
<text x="128.3" y="20.8">the</text>
<text x="129.8" y="22.9">6</text>
<text x="132.2" y="22.9">VPP,</text>
<text x="132.4" y="20.8">reset</text>
<text x="135.2" y="18.8">per</text>
<text x="137.6" y="22.9">7</text>
<text x="138.3" y="20.8">circuit</text>
<text x="139.4" y="18.8">the</text>
<text x="140" y="22.9">SCK30,</text>
<text x="143.6" y="18.8">datasheet's</text>
<text x="145.5" y="20.8">were</text>
<text x="147.9" y="22.9">8</text>
<text x="150.3" y="22.9">n.c.</text>
<text x="151" y="20.8">not</text>
<text x="155.2" y="20.8">traced.</text>
<text x="155.6" y="18.8">QFP drawing</text>
<text x="156.1" y="22.9">Not</text>
<text x="160.5" y="22.9">connected</text>
<text x="169" y="18.8">(p.6).</text>
<text x="171.3" y="22.9">in</text>
<text x="174.3" y="22.9">the</text>
<text x="178.4" y="22.9">machine.</text>
<text x="17.6" y="29">PC503</text>
<text x="18" y="24.9">CN300</text>
<text x="18" y="26.9">UART0:</text>
<text x="24.9" y="29">(LED</text>
<text x="25.4" y="24.9">=</text>
<text x="25.6" y="26.9">PC502</text>
<text x="28.1" y="24.9">front</text>
<text x="30.4" y="29">driven</text>
<text x="33" y="26.9">carries</text>
<text x="33.8" y="24.9">control</text>
<text x="37.3" y="29">directly</text>
<text x="40.7" y="26.9">panel</text>
<text x="41.7" y="24.9">panel</text>
<text x="45.5" y="29">by</text>
<text x="47" y="26.9">-&gt;</text>
<text x="48.1" y="24.9">(blue</text>
<text x="48.8" y="29">the</text>
<text x="51.4" y="26.9">MCU RxD0</text>
<text x="53" y="29">panel</text>
<text x="54.2" y="24.9">cable),</text>
<text x="59.3" y="29">on</text>
<text x="61.9" y="24.9">on</text>
<text x="62.5" y="26.9">(pin</text>
<text x="62.8" y="29">pins</text>
<text x="65.4" y="24.9">the</text>
<text x="67.4" y="26.9">21);</text>
<text x="67.9" y="29">5/1)</text>
<text x="69.5" y="24.9">COLD (isolated)</text>
<text x="72.5" y="26.9">PC501</text>
<text x="73.7" y="29">pulls</text>
<text x="79.5" y="29">ARM low</text>
<text x="79.8" y="26.9">carries</text>
<text x="86" y="24.9">side:</text>
<text x="87.5" y="26.9">MCU TxD0</text>
<text x="88.8" y="29">=</text>
<text x="91.5" y="29">arms</text>
<text x="91.7" y="24.9">1</text>
<text x="94" y="24.9">GND_COLD, 2</text>
<text x="97.4" y="29">watchdog</text>
<text x="98.4" y="26.9">(pin</text>
<text x="103.3" y="26.9">22)</text>
<text x="107.4" y="29">timer</text>
<text x="107.8" y="26.9">-&gt;</text>
<text x="107.9" y="24.9">data</text>
<text x="112.1" y="26.9">panel.</text>
<text x="113.3" y="24.9">from</text>
<text x="113.5" y="29">1</text>
<text x="115.9" y="29">(sheet</text>
<text x="118.8" y="24.9">panel,</text>
<text x="123" y="29">'Safety</text>
<text x="125.8" y="24.9">3</text>
<text x="128.2" y="24.9">VCOLD supply,</text>
<text x="130.6" y="29">logic');</text>
<text x="138.5" y="29">also</text>
<text x="143.2" y="24.9">4</text>
<text x="143.7" y="29">read</text>
<text x="145.6" y="24.9">data</text>
<text x="149" y="29">on</text>
<text x="150.9" y="24.9">to</text>
<text x="152.5" y="29">MCU pin</text>
<text x="154" y="24.9">panel,</text>
<text x="160.9" y="24.9">5</text>
<text x="163.3" y="24.9">panel</text>
<text x="169.7" y="24.9">enable.</text>
<text x="17.6" y="35.1">29</text>
<text x="18" y="31">APPROXIMATE on</text>
<text x="18" y="33.1">Pin</text>
<text x="21.2" y="35.1">motor</text>
<text x="22.2" y="33.1">roles:</text>
<text x="27.8" y="35.1">current</text>
<text x="28.7" y="33.1">1-4</text>
<text x="33.8" y="33.1">HIN1/LIN1/HIN2/LIN2</text>
<text x="35.3" y="31">the</text>
<text x="38.2" y="35.1">31</text>
<text x="39.5" y="31">cold</text>
<text x="41.8" y="35.1">motor</text>
<text x="44.7" y="31">side:</text>
<text x="48.4" y="35.1">NTC |</text>
<text x="50.3" y="31">Q506's</text>
<text x="55.6" y="35.1">33</text>
<text x="58.1" y="31">exact</text>
<text x="58.7" y="33.1">5-6</text>
<text x="59.1" y="35.1">pre-charge/mains</text>
<text x="63.8" y="33.1">Q505/Q500</text>
<text x="64.3" y="31">role,</text>
<text x="69.8" y="31">LED polarities</text>
<text x="76.3" y="33.1">drivers</text>
<text x="78.3" y="35.1">sense</text>
<text x="83.8" y="33.1">(inverted)</text>
<text x="84.5" y="31">of</text>
<text x="84.8" y="35.1">|</text>
<text x="87.2" y="35.1">43/44</text>
<text x="87.6" y="31">PC501/PC503,</text>
<text x="94.3" y="33.1">|</text>
<text x="94.5" y="35.1">rotor</text>
<text x="96.6" y="33.1">11/12</text>
<text x="100.3" y="35.1">position</text>
<text x="103" y="31">pull-up/LED</text>
<text x="104" y="33.1">PERMIT1/2</text>
<text x="109" y="35.1">|</text>
<text x="111.4" y="35.1">45</text>
<text x="115" y="35.1">overcurrent</text>
<text x="115.6" y="33.1">|</text>
<text x="116.5" y="31">resistor</text>
<text x="118" y="33.1">13</text>
<text x="121.6" y="33.1">WD2 read-back</text>
<text x="124.8" y="31">values</text>
<text x="131.4" y="35.1">|</text>
<text x="132.1" y="31">(RX40-RX42);</text>
<text x="133.8" y="35.1">49</text>
<text x="137.4" y="35.1">RY201</text>
<text x="138" y="33.1">|</text>
<text x="140.4" y="33.1">14</text>
<text x="144" y="33.1">ARM |</text>
<text x="146.9" y="35.1">51</text>
<text x="146.9" y="31">R540</text>
<text x="150.5" y="35.1">heater</text>
<text x="151.3" y="33.1">16</text>
<text x="153" y="31">not</text>
<text x="154.9" y="33.1">gate-drive</text>
<text x="157.2" y="31">drawn.</text>
<text x="157.6" y="35.1">triac</text>
<text x="163.2" y="35.1">|</text>
<text x="165.5" y="35.1">52</text>
<text x="166.4" y="33.1">enable</text>
<text x="169.1" y="35.1">watchdog</text>
<text x="179.2" y="35.1">pulses.</text>
</g>
<g font-size="1.8" fill="#006464">
<text x="47.9" y="53.9">IC1</text>
<text x="109.8" y="53.9">CN503</text>
<text x="156.8" y="53.9">CN300</text>
<text x="222.2" y="48.5">RX43</text>
<text x="35.1" y="56.7">P50/A8</text>
<text x="35.1" y="59.3">P51/A9</text>
<text x="54.6" y="56.7">P10/ANI0</text>
<text x="58.1" y="59.3">AVREF</text>
<text x="111.3" y="56.7">1</text>
<text x="111.3" y="59.3">2</text>
<text x="158.2" y="56.7">1</text>
<text x="158.2" y="59.3">2</text>
<text x="221" y="59.9">RX44</text>
<text x="222.9" y="55.2">470</text>
<text x="35.1" y="61.8">P52/A10</text>
<text x="35.1" y="64.4">P53/A11</text>
<text x="58.1" y="64.4">~{RESET}</text>
<text x="59.1" y="61.8">AVDD</text>
<text x="111.3" y="61.8">3</text>
<text x="111.3" y="64.4">4</text>
<text x="158.2" y="61.8">3</text>
<text x="158.2" y="64.4">4</text>
<text x="35.1" y="66.9">P54/A12</text>
<text x="35.1" y="69.4">P55/A13</text>
<text x="35.1" y="72">P56/A14</text>
<text x="60.2" y="72">VPP</text>
<text x="60.4" y="66.9">XT2</text>
<text x="60.4" y="69.4">XT1</text>
<text x="111.3" y="66.9">5</text>
<text x="111.3" y="69.4">6</text>
<text x="111.3" y="72">7</text>
<text x="149.8" y="70.1">to</text>
<text x="152.8" y="70.1">front</text>
<text x="158.2" y="66.9">5</text>
<text x="164.9" y="70.1">(blue)</text>
<text x="221.7" y="66.6">47k</text>
<text x="35.1" y="74.5">P57/A15</text>
<text x="35.1" y="77.1">VSS0</text>
<text x="61.4" y="74.5">X2</text>
<text x="61.4" y="77.1">X1</text>
<text x="100.8" y="77.7">programming</text>
<text x="111.3" y="74.5">8</text>
<text x="114.4" y="77.7">header</text>
<text x="122" y="77.7">2x4</text>
<text x="158.1" y="75.5">PC501</text>
<text x="35.1" y="79.6">VDD0</text>
<text x="35.1" y="82.1">P30</text>
<text x="53.4" y="82.1">P00/INTP0</text>
<text x="59.1" y="79.6">VSS1</text>
<text x="157" y="78.3">A</text>
<text x="157" y="80.9">K</text>
<text x="164.1" y="78.3">C</text>
<text x="164.3" y="80.9">E</text>
<text x="35.1" y="84.7">P31</text>
<text x="35.1" y="87.2">P32</text>
<text x="35.1" y="89.8">P33</text>
<text x="53.4" y="84.7">P01/INTP1</text>
<text x="53.4" y="87.2">P02/INTP2</text>
<text x="53.4" y="89.8">P03/INTP3</text>
<text x="148.5" y="84">LTV-816</text>
<text x="151.1" y="89.1">RX40</text>
<text x="158" y="84">(MCU</text>
<text x="168.4" y="84">panel)</text>
<text x="35.1" y="92.3">P34/SI31</text>
<text x="35.1" y="94.8">P35/SO31</text>
<text x="54.8" y="94.8">P71/TI01</text>
<text x="55.3" y="92.3">P70/TO0</text>
<text x="149.5" y="95.8">not</text>
<text x="153.7" y="95.8">read</text>
<text x="35.1" y="97.4">P36/SCK31</text>
<text x="35.1" y="99.9">P20/SI30</text>
<text x="54.1" y="97.4">P72/TO50</text>
<text x="54.1" y="99.9">P73/TO51</text>
<text x="159.4" y="100.9">PC502</text>
<text x="35.1" y="102.5">P21/SO30</text>
<text x="35.1" y="105">P22/SCK30</text>
<text x="35.1" y="107.5">P23/RxD0</text>
<text x="55" y="105">P75/BUZ</text>
<text x="55.2" y="102.5">P74/PCL</text>
<text x="56.2" y="107.5">P64/~{RD}</text>
<text x="158.2" y="103.7">A</text>
<text x="158.2" y="106.3">K</text>
<text x="165.4" y="103.7">C</text>
<text x="165.5" y="106.3">E</text>
<text x="35.1" y="110.1">P24/TxD0</text>
<text x="35.1" y="112.6">P25/ASCK0</text>
<text x="54.7" y="112.6">P66/~{WAIT}</text>
<text x="56.1" y="110.1">P65/~{WR}</text>
<text x="149.8" y="109.4">LTV-816</text>
<text x="159.3" y="109.4">(panel</text>
<text x="170.8" y="109.4">MCU)</text>
<text x="35.1" y="115.2">VDD1</text>
<text x="35.1" y="117.7">AVSS</text>
<text x="54.2" y="115.2">P67/ASTB</text>
<text x="55.2" y="117.7">P40/AD0</text>
<text x="153.7" y="114.5">RX41</text>
<text x="35.1" y="120.2">P17/ANI7</text>
<text x="35.1" y="122.8">P16/ANI6</text>
<text x="35.1" y="125.3">P15/ANI5</text>
<text x="55.2" y="120.2">P41/AD1</text>
<text x="55.2" y="122.8">P42/AD2</text>
<text x="55.2" y="125.3">P43/AD3</text>
<text x="151.1" y="125.9">RX42</text>
<text x="154.1" y="121.2">1.5k</text>
<text x="35.1" y="127.9">P14/ANI4</text>
<text x="35.1" y="130.4">P13/ANI3</text>
<text x="55.2" y="127.9">P44/AD4</text>
<text x="55.2" y="130.4">P45/AD5</text>
<text x="35.1" y="132.9">P12/ANI2</text>
<text x="35.1" y="135.5">P11/ANI1</text>
<text x="55.2" y="132.9">P46/AD6</text>
<text x="55.2" y="135.5">P47/AD7</text>
<text x="144.4" y="132.6">pull-up</text>
<text x="153.1" y="132.6">(not</text>
<text x="158.1" y="132.6">read)</text>
<text x="159.4" y="137.7">PC503</text>
<text x="35.9" y="138.7">uPD78F0034B</text>
<text x="50.3" y="138.7">(GC</text>
<text x="54.9" y="138.7">64-QFP)</text>
<text x="158.2" y="140.6">A</text>
<text x="158.2" y="143.1">K</text>
<text x="165.4" y="140.6">C</text>
<text x="165.5" y="143.1">E</text>
<text x="150.8" y="146.3">LTV-816</text>
<text x="167.4" y="146.3">enable)</text>
<text x="154.9" y="150.9">Q506</text>
<text x="151.7" y="161">BC846</text>
<text x="159.1" y="161">(1B)</text>
</g>
<g font-size="1.8" fill="#a90000">
<text x="32.3" y="55.6">1</text>
<text x="32.3" y="58.2">2</text>
<text x="64.7" y="55.6">33</text>
<text x="64.7" y="58.2">34</text>
<text x="108.5" y="55.6">1</text>
<text x="108.5" y="58.2">2</text>
<text x="155.5" y="55.6">1</text>
<text x="155.5" y="58.2">2</text>
<text x="32.3" y="60.7">3</text>
<text x="32.3" y="63.2">4</text>
<text x="32.3" y="65.8">5</text>
<text x="64.7" y="60.7">35</text>
<text x="64.7" y="63.2">36</text>
<text x="64.7" y="65.8">37</text>
<text x="108.5" y="60.7">3</text>
<text x="108.5" y="63.2">4</text>
<text x="108.5" y="65.8">5</text>
<text x="155.5" y="60.7">3</text>
<text x="155.5" y="63.2">4</text>
<text x="155.5" y="65.8">5</text>
<text x="32.3" y="68.3">6</text>
<text x="32.3" y="70.9">7</text>
<text x="64.7" y="68.3">38</text>
<text x="64.7" y="70.9">39</text>
<text x="108.5" y="68.3">6</text>
<text x="108.5" y="70.9">7</text>
<text x="32.3" y="73.4">8</text>
<text x="32.3" y="75.9">9</text>
<text x="64.7" y="73.4">40</text>
<text x="64.7" y="75.9">41</text>
<text x="108.5" y="73.4">8</text>
<text x="154.2" y="77.2">1</text>
<text x="166.9" y="77.2">4</text>
<text x="31.7" y="78.5">10</text>
<text x="31.7" y="81">11</text>
<text x="31.7" y="83.6">12</text>
<text x="64.7" y="78.5">42</text>
<text x="64.7" y="81">43</text>
<text x="64.7" y="83.6">44</text>
<text x="154.2" y="79.8">2</text>
<text x="166.9" y="79.8">3</text>
<text x="31.7" y="86.1">13</text>
<text x="31.7" y="88.6">14</text>
<text x="64.7" y="86.1">45</text>
<text x="64.7" y="88.6">46</text>
<text x="31.7" y="91.2">15</text>
<text x="31.7" y="93.7">16</text>
<text x="64.7" y="91.2">47</text>
<text x="64.7" y="93.7">48</text>
<text x="31.7" y="96.3">17</text>
<text x="31.7" y="98.8">18</text>
<text x="31.7" y="101.3">19</text>
<text x="64.7" y="96.3">49</text>
<text x="64.7" y="98.8">50</text>
<text x="64.7" y="101.3">51</text>
<text x="31.7" y="103.9">20</text>
<text x="31.7" y="106.4">21</text>
<text x="64.7" y="103.9">52</text>
<text x="64.7" y="106.4">53</text>
<text x="155.5" y="102.6">1</text>
<text x="155.5" y="105.2">2</text>
<text x="168.2" y="105.2">3</text>
<text x="168.2" y="102.6">4</text>
<text x="31.7" y="109">22</text>
<text x="31.7" y="111.5">23</text>
<text x="64.7" y="109">54</text>
<text x="64.7" y="111.5">55</text>
<text x="31.7" y="114">24</text>
<text x="31.7" y="116.6">25</text>
<text x="31.7" y="119.1">26</text>
<text x="64.7" y="114">56</text>
<text x="64.7" y="116.6">57</text>
<text x="64.7" y="119.1">58</text>
<text x="31.7" y="121.7">27</text>
<text x="31.7" y="124.2">28</text>
<text x="64.7" y="121.7">59</text>
<text x="64.7" y="124.2">60</text>
<text x="31.7" y="126.7">29</text>
<text x="31.7" y="129.3">30</text>
<text x="31.7" y="131.8">31</text>
<text x="64.7" y="126.7">61</text>
<text x="64.7" y="129.3">62</text>
<text x="64.7" y="131.8">63</text>
<text x="31.7" y="134.4">32</text>
<text x="64.7" y="134.4">64</text>
<text x="155.5" y="139.4">1</text>
<text x="155.5" y="142">2</text>
<text x="168.2" y="142">3</text>
<text x="168.2" y="139.4">4</text>
</g>
<g font-size="1.8" fill="#840084">
<text x="158.5" y="70.1">panel</text>
<text x="160.2" y="146.3">(panel</text>
</g>
<g font-size="1.4" fill="#840084">
<text x="156.1" y="72.2">COLD side</text>
<text x="104.8" y="79.9">not</text>
<text x="108.2" y="79.9">fitted</text>
<text x="113.2" y="79.9">in</text>
<text x="115.6" y="79.9">machine</text>
<text x="39.9" y="140.8">board</text>
<text x="45.1" y="140.8">reference</text>
<text x="53.1" y="140.8">not</text>
<text x="56.5" y="140.8">read</text>
<text x="154.3" y="148.4">LED polarity</text>
<text x="164.7" y="148.4">assumed</text>
<text x="150.8" y="163.2">cold</text>
<text x="155" y="163.2">side,</text>
<text x="159.5" y="163.2">approx</text>
</g>
</svg>
